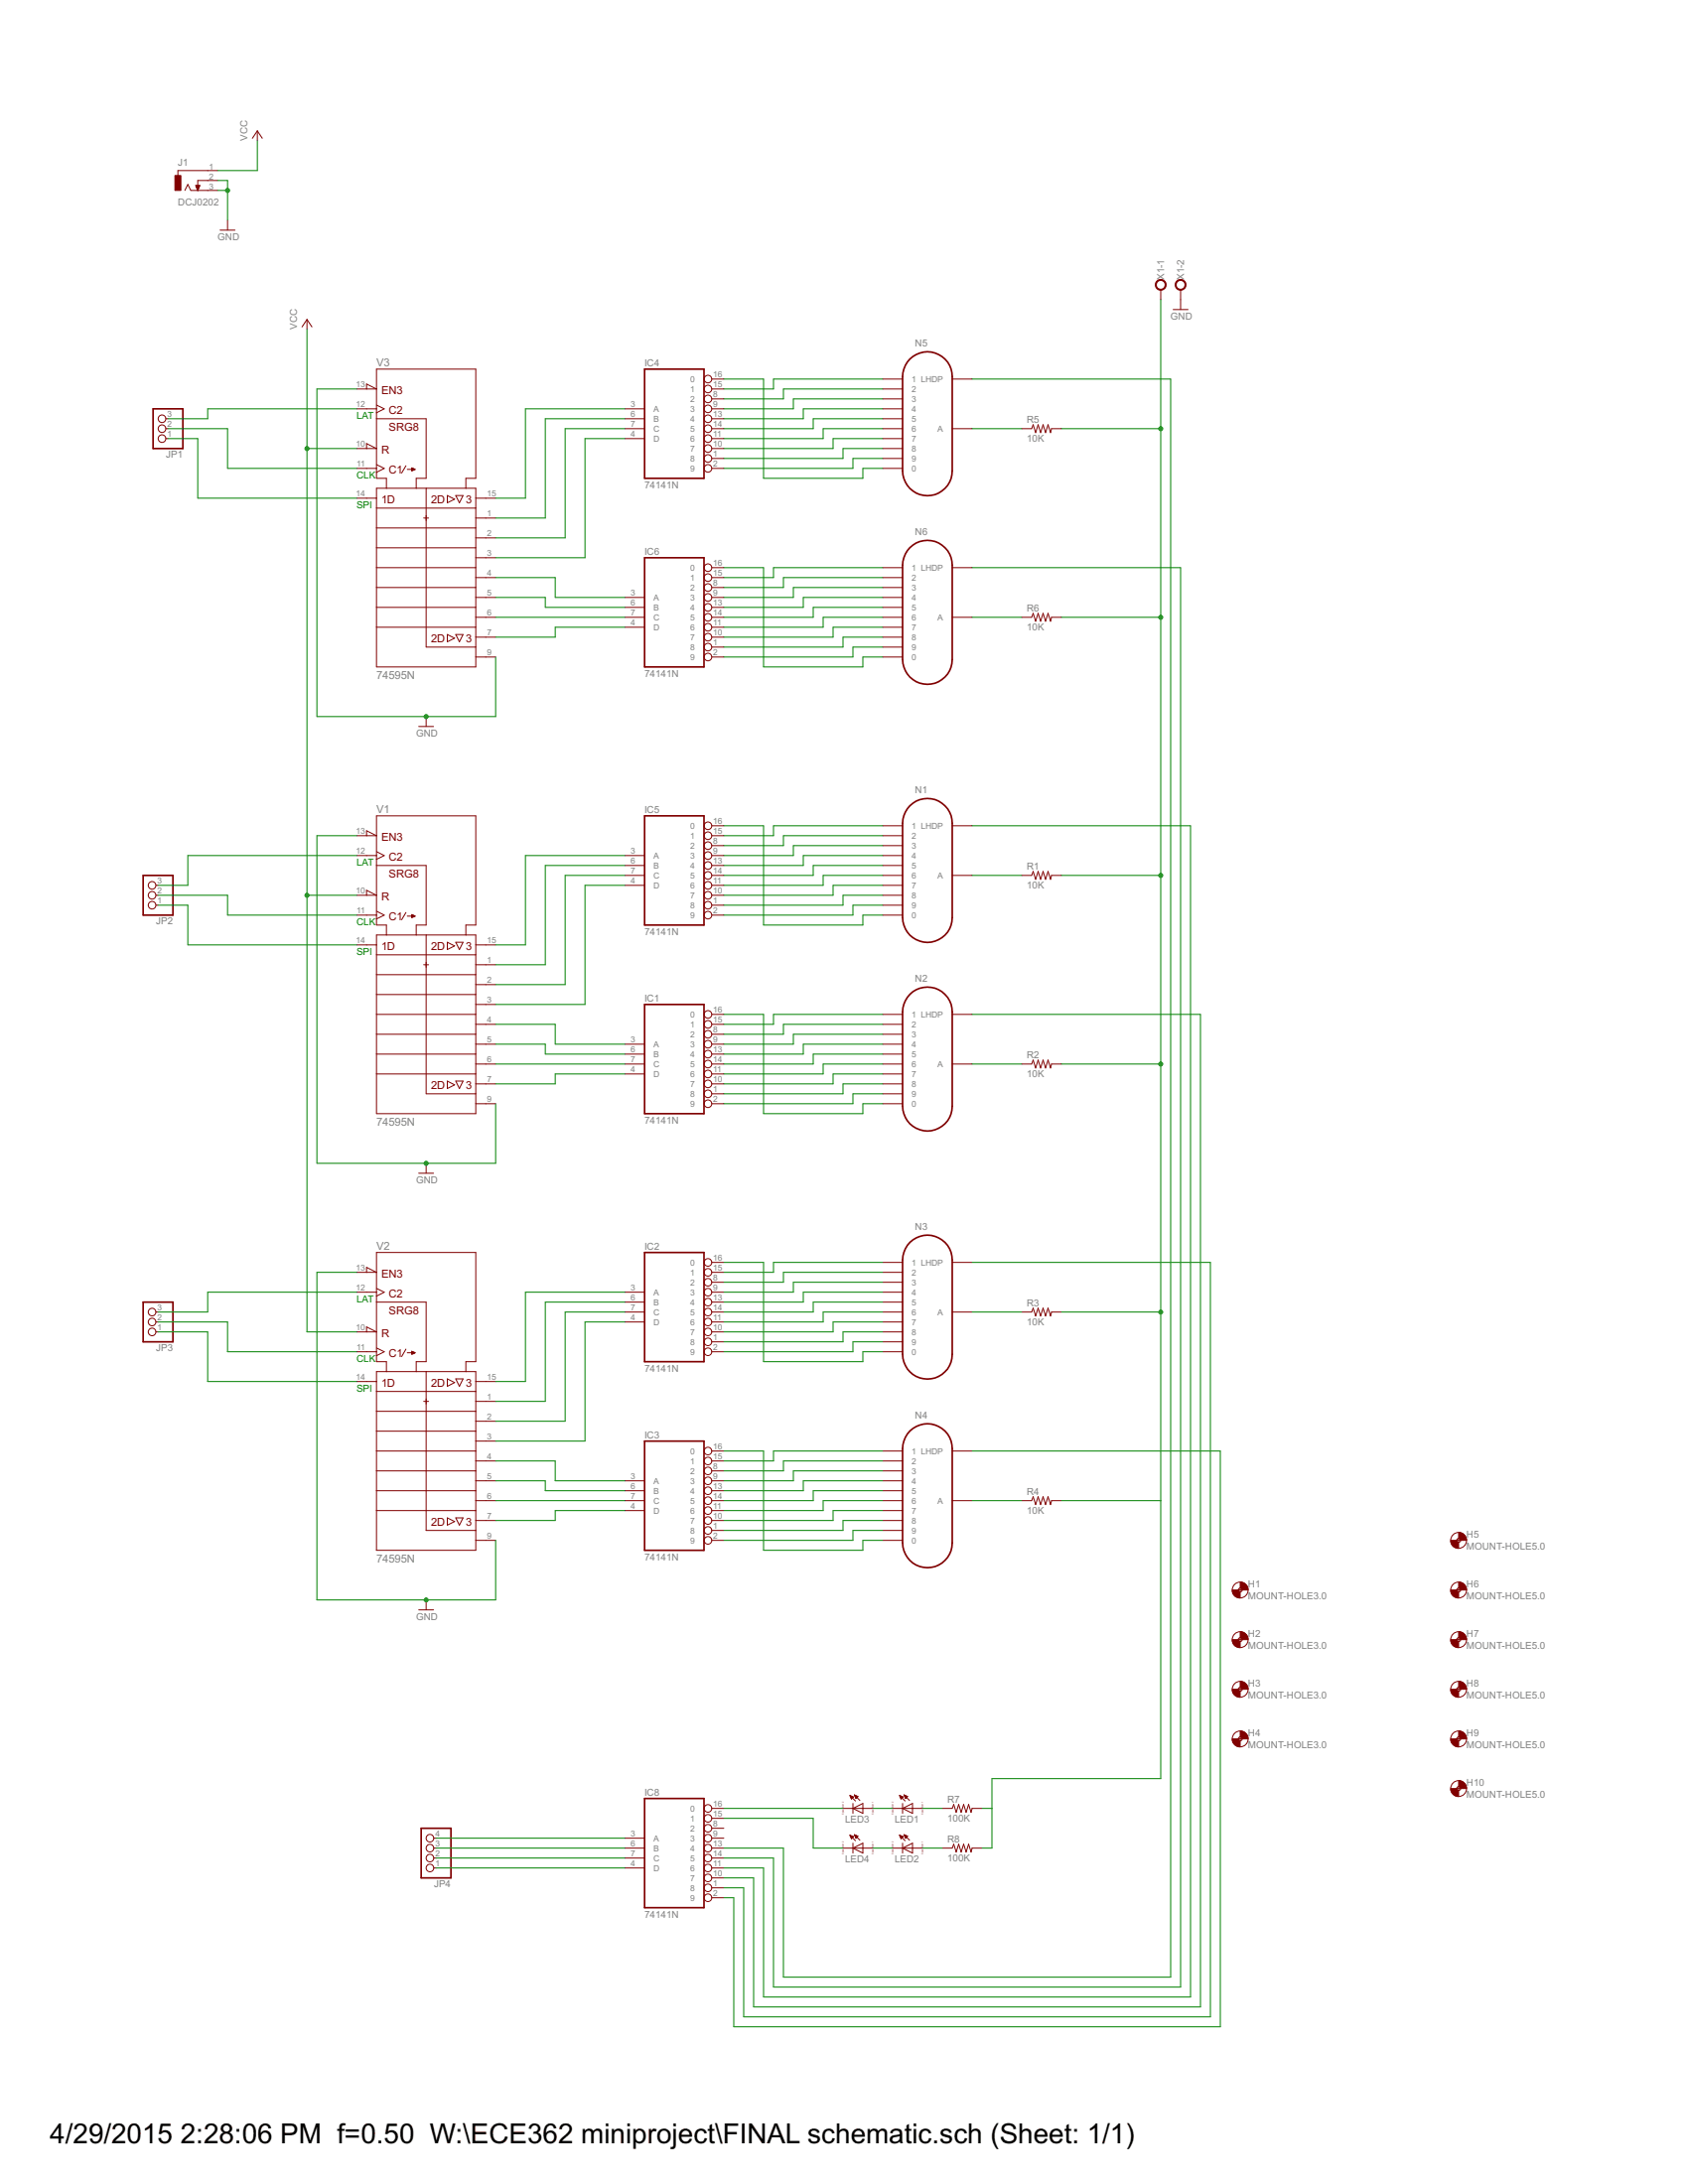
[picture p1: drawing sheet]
<svg xmlns="http://www.w3.org/2000/svg" width="216mm" height="279mm" viewBox="0 0 216 279" stroke-linecap="round" stroke-linejoin="round" font-family="sans-serif">
<g fill="none" stroke="#800000" stroke-width=".13">
<path d="M32.9 16.7l.6 1M32.9 16.7l-.6 1M32.9 16.7v1.3M23.6 24.4l.4-.8 .4 .8h3.4M25 23.7h.5l-.2 .7zM25 23.7h.5M25.1 23.8h.4M25.1 23.9h.4M25.1 24h.3M25.2 24.1h.2M25.2 24h.2M25.2 24.2h.2"/>
<path d="M25.3 24.3h.1M27.8 21.8h-5v.7M27.8 23.1h-2.5v1.3M28.2 29.4h1.9M29.1 28.2v1.2M148.5 37.1v1.2M150.1 39.6h1.9M151 37.1v2.5M21.2 53.6h.3M21.2 56.1h.3M21.2 54.8h.3M39.3 40.9l.6 .9"/>
<path d="M39.3 40.9l-.7 .9M39.3 40.9v1.2M45.6 49.8h2.6l-1.3-.7v.7M45.6 57.4h2.6l-1.3-.7v.7M45.6 52.3h2.6M45.6 59.9h2.6M48.2 53.6h6.3v7.6h-1.3v1.3M48.2 51.8l.9 .5-.9 .5M48.2 59.4l.9 .5-.9 .5M51.9 59.6l-.5 .9M52.7 59.9l.4 .1-.4 .2zM79.9 53.6h2.5"/>
<path d="M79.9 52.3h2.5M79.9 56.1h2.5M79.9 54.8h2.5M91 53.6h1.6M91 49.8h1.6M91 52.3h1.6M91 57.4h1.6M91 59.9h1.6M91 58.7h1.6M91 56.1h1.6M91 54.8h1.6M91 51h1.6"/>
<path d="M91 48.5h1.6M112.9 53.6h2.5M112.9 49.8h2.5M112.9 52.3h2.5M112.9 57.4h2.5M112.9 59.9h2.5M112.9 58.7h2.5M112.9 56.1h2.5M112.9 54.8h2.5M112.9 51h2.5M112.9 48.5h2.5M121.8 54.8h2.5"/>
<path d="M121.8 48.5h2.5M130.7 54.8h1.3l.1-.5 .4 1.1 .3-1.1 .3 1.1 .3-1.1 .3 1.1 .3-1.1 .4 1.1 .1-.6h1.3M45.6 63.7h2.6M48.2 62.5h12.7v22.8h-12.7zM48.2 70.1h12.7M48.2 65h12.7M48.2 67.5h12.7M48.2 72.6h12.7M48.2 75.2h12.7M48.2 77.7h12.7M49.4 62.5v-1.3h-1.2v-14h12.7v14h-1.3v1.3M52.1 60h.6"/>
<path d="M54.2 66.3h.6M54.5 62.5v20.3h6.4M57.2 63.4l.9 .5-.9 .4zM58.3 63.4h.9l-.4 .9zM60.9 66.3h2.5M60.9 63.7h2.5M60.9 68.8h2.5M60.9 71.4h2.5M60.9 73.9h2.5M60.9 76.4h2.5M60.9 79h2.5M79.9 77.7h2.5"/>
<path d="M79.9 76.4h2.5M79.9 79h2.5M91 72.6h1.6M91 75.2h1.6M91 77.7h1.6M91 73.9h1.6M91 76.4h1.6M91 79h1.6M112.9 72.6h2.5M112.9 75.2h2.5M112.9 77.7h2.5M112.9 73.9h2.5"/>
<path d="M112.9 76.4h2.5M112.9 79h2.5M121.8 72.6h2.5M121.8 79h2.5M130.7 79h1.3l.1-.5 .4 1 .3-1 .3 1 .3-1 .3 1 .3-1 .4 1 .1-.5h1.3M48.2 80.2h12.7M53.6 92.9h1.9M54.5 91.7v1.2M57.2 81.2l.9 .4-.9 .5zM58.3 81.2h.9l-.4 .9zM60.9 81.5h2.5M60.9 84.1h2.5"/>
<path d="M79.9 80.2h2.5M91 82.8h1.6M91 80.2h1.6M91 81.5h1.6M91 84.1h1.6M112.9 82.8h2.5M112.9 80.2h2.5M112.9 81.5h2.5M112.9 84.1h2.5M19.9 114.5h.3M19.9 115.8h.3M19.9 113.3h.3"/>
<path d="M45.6 106.9h2.6l-1.3-.6v.6M45.6 114.5h2.6l-1.3-.6v.6M45.6 109.5h2.6M45.6 117.1h2.6M48.2 110.7h6.3v7.6h-1.3v1.3M48.2 119.6h12.7v22.9h-12.7zM48.2 108.9l.9 .6-.9 .4M48.2 116.6l.9 .5-.9 .5M49.4 119.6v-1.3h-1.2v-13.9h12.7v13.9h-1.3v1.3M51.9 116.7l-.5 1M52.1 117.2h.6M52.7 117l.4 .2-.4 .2z"/>
<path d="M54.5 119.6v20.3h6.4M79.9 110.7h2.5M79.9 109.5h2.5M79.9 113.3h2.5M79.9 112h2.5M91 110.7h1.6M91 106.9h1.6M91 109.5h1.6M91 114.5h1.6M91 117.1h1.6M91 115.8h1.6M91 113.3h1.6"/>
<path d="M91 112h1.6M91 108.2h1.6M91 105.6h1.6M112.9 110.7h2.5M112.9 106.9h2.5M112.9 109.5h2.5M112.9 114.5h2.5M112.9 117.1h2.5M112.9 115.8h2.5M112.9 113.3h2.5M112.9 112h2.5M112.9 108.2h2.5"/>
<path d="M112.9 105.6h2.5M121.8 112h2.5M121.8 105.6h2.5M130.7 112h1.3l.1-.5 .4 1 .3-1 .3 1 .3-1 .3 1 .3-1 .4 1 .1-.5h1.3M45.6 120.9h2.6M48.2 127.2h12.7M48.2 122.2h12.7M48.2 124.7h12.7M48.2 129.8h12.7M48.2 132.3h12.7M48.2 134.9h12.7M48.2 137.4h12.7"/>
<path d="M54.2 123.4h.6M57.2 120.5l.9 .5-.9 .5zM57.2 138.3l.9 .5-.9 .5zM58.3 120.5h.9l-.4 1zM58.3 138.3h.9l-.4 1zM60.9 123.4h2.5M60.9 120.9h2.5M60.9 126h2.5M60.9 128.5h2.5M60.9 131h2.5M60.9 133.6h2.5M60.9 136.1h2.5"/>
<path d="M60.9 138.7h2.5M79.9 134.9h2.5M79.9 137.4h2.5M79.9 133.6h2.5M79.9 136.1h2.5M91 129.8h1.6M91 132.3h1.6M91 134.9h1.6M91 139.9h1.6M91 137.4h1.6M91 131h1.6M91 133.6h1.6"/>
<path d="M91 136.1h1.6M91 138.7h1.6M112.9 129.8h2.5M112.9 132.3h2.5M112.9 134.9h2.5M112.9 139.9h2.5M112.9 137.4h2.5M112.9 131h2.5M112.9 133.6h2.5M112.9 136.1h2.5M112.9 138.7h2.5M121.8 129.8h2.5"/>
<path d="M121.8 136.1h2.5M130.7 136.1h1.3l.1-.5 .4 1 .3-1 .3 1 .3-1 .3 1 .3-1 .4 1 .1-.5h1.3M53.6 150.1h1.9M54.5 148.8v1.3M60.9 141.2h2.5M91 141.2h1.6M112.9 141.2h2.5M19.9 170.4h.3M19.9 169.1h.3M19.9 167.9h.3M45.6 162.8h2.6l-1.3-.7v.7M45.6 170.4h2.6l-1.3-.6v.6"/>
<path d="M45.6 165.3h2.6M45.6 172.9h2.6M45.6 176.7h2.6M48.2 166.6h6.3v7.6h-1.3v1.3M48.2 175.5h12.7v22.8h-12.7zM48.2 178h12.7M48.2 164.8l.9 .5-.9 .5M48.2 172.4l.9 .5-.9 .5M49.4 175.5v-1.3h-1.2v-14h12.7v14h-1.3v1.3M51.9 172.6l-.5 .9M52.1 173.1h.6M52.7 172.9l.4 .2-.4 .1z"/>
<path d="M54.2 179.3h.6M54.5 175.5v20.3h6.4M57.2 176.4l.9 .5-.9 .5zM58.3 176.4h.9l-.4 1zM60.9 179.3h2.5M60.9 176.7h2.5M79.9 166.6h2.5M79.9 165.3h2.5M79.9 169.1h2.5M79.9 167.9h2.5M91 166.6h1.6M91 162.8h1.6"/>
<path d="M91 165.3h1.6M91 170.4h1.6M91 172.9h1.6M91 171.7h1.6M91 169.1h1.6M91 167.9h1.6M91 164h1.6M91 161.5h1.6M112.9 166.6h2.5M112.9 162.8h2.5M112.9 165.3h2.5M112.9 170.4h2.5"/>
<path d="M112.9 172.9h2.5M112.9 171.7h2.5M112.9 169.1h2.5M112.9 167.9h2.5M112.9 164h2.5M112.9 161.5h2.5M121.8 167.9h2.5M121.8 161.5h2.5M130.7 167.9h1.3l.1-.6 .4 1.1 .3-1.1 .3 1.1 .3-1.1 .3 1.1 .3-1.1 .4 1.1 .1-.5h1.3M48.2 183.1h12.7M48.2 180.6h12.7M48.2 185.6h12.7"/>
<path d="M48.2 188.2h12.7M48.2 190.7h12.7M48.2 193.3h12.7M57.2 194.2l.9 .4-.9 .5zM58.3 194.2h.9l-.4 .9zM60.9 181.8h2.5M60.9 184.4h2.5M60.9 186.9h2.5M60.9 189.4h2.5M60.9 192h2.5M60.9 194.5h2.5M60.9 197.1h2.5"/>
<path d="M79.9 190.7h2.5M79.9 193.3h2.5M79.9 189.4h2.5M79.9 192h2.5M91 185.6h1.6M91 188.2h1.6M91 190.7h1.6M91 195.8h1.6M91 193.3h1.6M91 186.9h1.6M91 189.4h1.6M91 192h1.6"/>
<path d="M91 194.5h1.6M91 197.1h1.6M112.9 185.6h2.5M112.9 188.2h2.5M112.9 190.7h2.5M112.9 195.8h2.5M112.9 193.3h2.5M112.9 186.9h2.5M112.9 189.4h2.5M112.9 192h2.5M112.9 194.5h2.5M112.9 197.1h2.5"/>
<path d="M121.8 185.6h2.5M121.8 192h2.5M130.7 192h1.3l.1-.5 .4 1 .3-1 .3 1 .3-1 .3 1 .3-1 .4 1 .1-.5h1.3M186.3 197.1h.5M186.6 196.8v.5M53.6 206h1.9M54.5 204.7v1.3M158.4 203.4h.5M158.4 209.8h.5M158.4 216.1h.5M158.6 203.2v.5M158.6 209.5v.5"/>
<path d="M158.6 215.9v.5M186.3 203.4h.5M186.3 209.8h.5M186.3 216.1h.5M186.6 203.2v.5M186.6 209.5v.5M186.6 215.9v.5M55.5 235.2h.3M55.5 239h.3M55.5 236.4h.3M55.5 237.7h.3M79.9 235.2h2.5"/>
<path d="M79.9 239h2.5M79.9 236.4h2.5M79.9 237.7h2.5M91 235.2h1.6M91 239h1.6M91 236.4h1.6M91 237.7h1.6M91 233.9h1.6M91 232.6h1.6M91 231.4h1.6M107.8 236.4h3.8M107.8 231.4h3.8"/>
<path d="M108.7 229.7l.7 .7M108.7 229.7l.5 .2-.3 .2zM108.7 234.8l.7 .7M108.7 234.8l.5 .2M108.7 234.8l.2 .4 .3-.2M108.7 229.7h.1M108.7 234.8h.1M108.8 229.8h.1M108.8 234.9h.2M108.8 234.8h.1M108.8 229.8h.2M108.8 234.9h.3"/>
<path d="M108.8 229.9h.3M108.8 235h.4M108.8 230h.3M108.8 235h.3M108.8 235.1h.3M108.9 230h.1M108.9 235.1h.1M108.9 235.2h.1M108.9 230.1h.1M109.1 231.4l1.3-.7v1.3zM109.1 230.7v1.3M109.1 235.8v1.3"/>
<path d="M109.1 236.4l1.3-.6v1.3zM109.3 229.6h.1M109.3 229.6l.7 .7M109.3 229.6l.4 .2M109.3 229.6l.2 .5 .2-.3M109.3 234.7l.7 .7M109.3 234.7l.4 .2-.2 .3M109.3 234.7l.2 .5M109.3 229.7h.1M109.3 234.8h.1M109.3 229.7h.2M109.3 234.8h.2"/>
<path d="M109.3 229.8h.3M109.3 234.8h.3M109.4 229.8h.3M109.4 234.9h.3M109.4 229.9h.3M109.4 229.9h.2M109.4 235h.2M109.4 235h.3M109.4 230h.2M109.4 235.1h.2M109.5 230h.1M109.5 235.1h.1"/>
<path d="M109.5 235.2h.1M114.2 236.4h3.8M114.2 231.4h3.8M115.1 229.7l.7 .7M115.1 229.7l.4 .2-.2 .2zM115.1 234.8l.7 .7M115.1 234.8l.4 .2M115.1 234.8l.2 .4 .2-.2M115.1 229.7h.1M115.1 234.8h.1M115.1 229.8h.2M115.1 234.9h.2"/>
<path d="M115.1 234.9h.3M115.1 229.9h.4M115.1 229.9h.3M115.1 235h.4M115.2 230h.2M115.2 235h.3M115.2 235.1h.2M115.2 235.2h.1M115.2 230.1h.1M115.3 230.1h.1M115.3 235.2h.1M115.4 231.4l1.3-.7v1.3z"/>
<path d="M115.4 230.7v1.3M115.4 235.8v1.3M115.4 236.4l1.3-.6v1.3zM115.6 229.6l.7 .7M115.6 229.6l.5 .2-.3 .3zM115.6 229.6h.1M115.6 234.7l.7 .7M115.6 234.7l.5 .2-.3 .3M115.6 234.7l.2 .5M115.7 229.7h.1M115.7 234.8h.1M115.7 229.7h.2"/>
<path d="M115.7 229.8h.3M115.7 234.8h.2M115.7 229.8h.4M115.7 234.9h.3M115.7 229.9h.3M115.7 235h.3M115.7 234.9h.4M115.8 229.9h.2M115.8 235h.2M115.8 230h.2M115.8 235.1h.1M115.8 230h.1"/>
<path d="M115.8 235.2h.1M120.5 236.4h1.3l.2-.5 .3 1 .3-1 .3 1 .4-1 .3 1 .3-1 .3 1 .1-.5h1.3M120.5 231.4h1.3l.2-.6 .3 1.1 .3-1.1 .3 1.1 .4-1.1 .3 1.1 .3-1.1 .3 1.1 .1-.5h1.3M158.4 222.5h.5M158.6 222.2v.5M186.3 222.5h.5M186.3 228.8h.5M186.6 222.2v.5M186.6 228.6v.5M91 241.5h1.6M91 242.8h1.6M91 240.2h1.6"/>
<circle cx="20.7" cy="56.1" r=".49"/>
<circle cx="20.7" cy="53.6" r=".49"/>
<circle cx="20.7" cy="54.8" r=".49"/>
<circle cx="90.6" cy="51" r=".49"/>
<circle cx="90.6" cy="58.7" r=".49"/>
<circle cx="90.6" cy="56.1" r=".49"/>
<circle cx="90.6" cy="54.8" r=".49"/>
<circle cx="90.6" cy="59.9" r=".49"/>
<circle cx="90.6" cy="52.3" r=".49"/>
<circle cx="90.6" cy="49.8" r=".49"/>
<circle cx="90.6" cy="57.4" r=".49"/>
<circle cx="90.6" cy="48.5" r=".49"/>
<circle cx="90.6" cy="53.6" r=".49"/>
<circle cx="90.6" cy="79" r=".49"/>
<circle cx="90.6" cy="75.2" r=".49"/>
<circle cx="90.6" cy="76.4" r=".49"/>
<circle cx="90.6" cy="73.9" r=".49"/>
<circle cx="90.6" cy="72.6" r=".49"/>
<circle cx="90.6" cy="77.7" r=".49"/>
<circle cx="90.6" cy="84.1" r=".49"/>
<circle cx="90.6" cy="81.5" r=".49"/>
<circle cx="90.6" cy="80.2" r=".49"/>
<circle cx="90.6" cy="82.8" r=".49"/>
<circle cx="19.5" cy="115.8" r=".49"/>
<circle cx="19.5" cy="114.5" r=".49"/>
<circle cx="19.5" cy="113.3" r=".49"/>
<circle cx="90.6" cy="110.7" r=".49"/>
<circle cx="90.6" cy="108.2" r=".49"/>
<circle cx="90.6" cy="105.6" r=".49"/>
<circle cx="90.6" cy="109.5" r=".49"/>
<circle cx="90.6" cy="115.8" r=".49"/>
<circle cx="90.6" cy="114.5" r=".49"/>
<circle cx="90.6" cy="106.9" r=".49"/>
<circle cx="90.6" cy="112" r=".49"/>
<circle cx="90.6" cy="113.3" r=".49"/>
<circle cx="90.6" cy="117.1" r=".49"/>
<circle cx="90.6" cy="139.9" r=".49"/>
<circle cx="90.6" cy="129.8" r=".49"/>
<circle cx="90.6" cy="138.7" r=".49"/>
<circle cx="90.6" cy="134.9" r=".49"/>
<circle cx="90.6" cy="131" r=".49"/>
<circle cx="90.6" cy="133.6" r=".49"/>
<circle cx="90.6" cy="137.4" r=".49"/>
<circle cx="90.6" cy="136.1" r=".49"/>
<circle cx="90.6" cy="132.3" r=".49"/>
<circle cx="90.6" cy="141.2" r=".49"/>
<circle cx="19.5" cy="170.4" r=".49"/>
<circle cx="19.5" cy="169.1" r=".49"/>
<circle cx="19.5" cy="167.9" r=".49"/>
<circle cx="90.6" cy="171.7" r=".49"/>
<circle cx="90.6" cy="166.6" r=".49"/>
<circle cx="90.6" cy="161.5" r=".49"/>
<circle cx="90.6" cy="165.3" r=".49"/>
<circle cx="90.6" cy="169.1" r=".49"/>
<circle cx="90.6" cy="167.9" r=".49"/>
<circle cx="90.6" cy="170.4" r=".49"/>
<circle cx="90.6" cy="172.9" r=".49"/>
<circle cx="90.6" cy="164" r=".49"/>
<circle cx="90.6" cy="162.8" r=".49"/>
<circle cx="90.6" cy="194.5" r=".49"/>
<circle cx="90.6" cy="193.3" r=".49"/>
<circle cx="90.6" cy="192" r=".49"/>
<circle cx="90.6" cy="185.6" r=".49"/>
<circle cx="90.6" cy="197.1" r=".49"/>
<circle cx="90.6" cy="189.4" r=".49"/>
<circle cx="90.6" cy="190.7" r=".49"/>
<circle cx="90.6" cy="195.8" r=".49"/>
<circle cx="90.6" cy="188.2" r=".49"/>
<circle cx="90.6" cy="186.9" r=".49"/>
<circle cx="186.6" cy="197.1" r="1.02"/>
<circle cx="186.6" cy="197.1" r=".25"/>
<circle cx="158.6" cy="203.4" r="1.02"/>
<circle cx="158.6" cy="209.8" r="1.02"/>
<circle cx="158.6" cy="216.1" r="1.02"/>
<circle cx="158.6" cy="216.1" r=".25"/>
<circle cx="158.6" cy="209.8" r=".25"/>
<circle cx="158.6" cy="203.4" r=".25"/>
<circle cx="186.6" cy="209.8" r="1.02"/>
<circle cx="186.6" cy="203.4" r="1.02"/>
<circle cx="186.6" cy="216.1" r="1.02"/>
<circle cx="186.6" cy="216.1" r=".25"/>
<circle cx="186.6" cy="209.8" r=".25"/>
<circle cx="186.6" cy="203.4" r=".25"/>
<circle cx="55" cy="239" r=".49"/>
<circle cx="55" cy="235.2" r=".49"/>
<circle cx="55" cy="237.7" r=".49"/>
<circle cx="55" cy="236.4" r=".49"/>
<circle cx="90.6" cy="237.7" r=".49"/>
<circle cx="90.6" cy="235.2" r=".49"/>
<circle cx="90.6" cy="239" r=".49"/>
<circle cx="90.6" cy="233.9" r=".49"/>
<circle cx="90.6" cy="236.4" r=".49"/>
<circle cx="90.6" cy="231.4" r=".49"/>
<circle cx="90.6" cy="232.6" r=".49"/>
<circle cx="158.6" cy="222.5" r="1.02"/>
<circle cx="158.6" cy="222.5" r=".25"/>
<circle cx="186.6" cy="222.5" r="1.02"/>
<circle cx="186.6" cy="228.8" r="1.02"/>
<circle cx="186.6" cy="222.5" r=".25"/>
<circle cx="186.6" cy="228.8" r=".25"/>
<circle cx="90.6" cy="240.2" r=".49"/>
<circle cx="90.6" cy="241.5" r=".49"/>
<circle cx="90.6" cy="242.8" r=".49"/>
</g>
<g fill="#800000" stroke="#800000" stroke-width=".13">
<path d="M52.7 117.1h.2v.2h-.2z"/>
<path d="M52.8 117.1h.2v.2h-.2z"/>
<path d="M52.7 173h.2v.2h-.2z"/>
<path d="M52.8 173h.2v.1h-.2z"/>
<path d="M52.7 59.9h.2v.3h-.2z"/>
<path d="M52.8 60h.2v.1h-.2z"/>
<path d="M22.4 22.5h.7v1.9h-.7z"/>
</g>
<g fill="none" stroke="#800000" stroke-width=".21">
<path d="M19.6 52.3h3.8v5.1h-3.8zM82.4 47.2h7.6v14h-7.6zM116.4 45.9a3.2 3.2 0 0 1 3.4-.6 3.2 3.2 0 0 1 2 2.9v12a3.2 3.2 0 0 1-3.2 3.2 3.2 3.2 0 0 1-3.2-3.2v-12a3.4 3.4 0 0 1 1-2.3zM82.4 71.4h7.6v13.9h-7.6zM116.4 70.1a3.2 3.2 0 0 1 3.4-.7 3.2 3.2 0 0 1 2 2.9v12.1a3.2 3.2 0 0 1-3.2 3.1 3.2 3.2 0 0 1-3.2-3.1v-12.1a3.4 3.4 0 0 1 1-2.2zM18.3 112h3.8v5.1h-3.8zM82.4 104.4h7.6v13.9h-7.6zM116.4 103.1a3.2 3.2 0 0 1 3.4-.7 3.2 3.2 0 0 1 2 2.9v12.1a3.2 3.2 0 0 1-3.2 3.2 3.2 3.2 0 0 1-3.2-3.2v-12.1a3.3 3.3 0 0 1 1-2.2zM82.4 128.5h7.6v14h-7.6zM116.4 127.2a3.2 3.2 0 0 1 3.4-.7 3.2 3.2 0 0 1 2 3v12a3.2 3.2 0 0 1-3.2 3.2 3.2 3.2 0 0 1-3.2-3.2v-12a3.3 3.3 0 0 1 1-2.3zM116.4 158.9a3.2 3.2 0 0 1 3.4-.6 3.2 3.2 0 0 1 2 2.9v12a3.2 3.2 0 0 1-3.2 3.2 3.2 3.2 0 0 1-3.2-3.2v-12a3.4 3.4 0 0 1 1-2.3zM18.3 166.6h3.8v5.1h-3.8z"/>
<path d="M82.4 160.2h7.6v14h-7.6zM82.4 184.4h7.6v13.9h-7.6zM116.4 183.1a3.2 3.2 0 0 1 3.4-.7 3.2 3.2 0 0 1 2 2.9v12.1a3.2 3.2 0 0 1-3.2 3.2 3.2 3.2 0 0 1-3.2-3.2v-12.1a3.4 3.4 0 0 1 1-2.2zM53.9 233.9h3.8v6.3h-3.8zM82.4 230.1h7.6v14h-7.6z"/>
</g>
<g fill="#800000" stroke="#800000" stroke-width=".13">
<path d="M147.9 36a.7 .7 0 0 1 1.2 .1 .7 .7 0 0 1-.4 1 .7 .7 0 0 1-.9-.7h.1a.57 .57 0 0 1 .8-.5 .57 .57 0 0 1 .2 .9 .57 .57 0 0 1-1-.2v-.2h-.1z" fill-rule="evenodd"/>
<path d="M150.5 36a.7 .7 0 0 1 1.1 .1 .7 .7 0 0 1-.4 1 .7 .7 0 0 1-.9-.7h.1a.57 .57 0 0 1 .8-.5 .57 .57 0 0 1 .2 .9 .57 .57 0 0 1-.9-.2l-.1-.2h-.1z" fill-rule="evenodd"/>
<path d="M158.6 202.4a1.03 1.03 0 0 1 1 1h-.7l-.3-.2z" fill-rule="evenodd"/>
<path d="M157.6 203.4h.8v.2l.2 .1v.7a.96 .96 0 0 1-1-1z" fill-rule="evenodd"/>
<path d="M158.6 208.7a1.03 1.03 0 0 1 1 1.1h-.7l-.3-.3z" fill-rule="evenodd"/>
<path d="M157.6 209.8h.8v.2h.2v.8a.96 .96 0 0 1-1-1z" fill-rule="evenodd"/>
<path d="M158.6 215.1a1.03 1.03 0 0 1 1 1h-.7l-.3-.2z" fill-rule="evenodd"/>
<path d="M157.6 216.1h.8v.2l.2 .1v.7a1 1 0 0 1-1-1z" fill-rule="evenodd"/>
<path d="M158.6 221.4a1.03 1.03 0 0 1 1 1.1h-.7l-.3-.3z" fill-rule="evenodd"/>
<path d="M157.6 222.5h.8v.1l.2 .1v.8a1 1 0 0 1-1-1z" fill-rule="evenodd"/>
<path d="M186.6 196a1.03 1.03 0 0 1 1 1.1h-.8l-.2-.3z" fill-rule="evenodd"/>
<path d="M185.5 197.1h.8l.1 .2h.2v.8a.96 .96 0 0 1-1.1-1z" fill-rule="evenodd"/>
<path d="M186.6 202.4a1.03 1.03 0 0 1 1 1h-.8l-.2-.2z" fill-rule="evenodd"/>
<path d="M185.5 203.4h.8l.1 .2 .2 .1v.7a.96 .96 0 0 1-1.1-1z" fill-rule="evenodd"/>
<path d="M186.6 208.7a1.03 1.03 0 0 1 1 1.1h-.8l-.2-.3z" fill-rule="evenodd"/>
<path d="M185.5 209.8h.8l.1 .2h.2v.8a.96 .96 0 0 1-1.1-1z" fill-rule="evenodd"/>
<path d="M186.6 215.1a1.03 1.03 0 0 1 1 1h-.8l-.2-.2z" fill-rule="evenodd"/>
<path d="M185.5 216.1h.8l.1 .2 .2 .1v.7a1 1 0 0 1-1.1-1z" fill-rule="evenodd"/>
<path d="M186.6 221.4a1.03 1.03 0 0 1 1 1.1h-.8l-.2-.3z" fill-rule="evenodd"/>
<path d="M185.5 222.5h.8v.1l.3 .1v.8a1 1 0 0 1-1.1-1z" fill-rule="evenodd"/>
<path d="M186.6 227.8a1.03 1.03 0 0 1 1 1h-.8l-.1-.2h-.1z" fill-rule="evenodd"/>
<path d="M185.5 228.8h.8v.1l.3 .2v.7a1 1 0 0 1-1.1-1z" fill-rule="evenodd"/>
</g>
<g fill="none" stroke="#008000" stroke-width=".13">
<path d="M32.9 18v3.8h-5.1M27.8 23.1h1.3v5.1M27.8 24.4h1.3M148.5 38.3v189.2h-21.6v8.9h-1.3M21.5 54.8h7.6v5.1h16.5M21.5 56.1h3.8v7.6h20.3M39.3 42.1v128.3h6.3M39.3 57.4h6.3M45.6 49.8h-5.1v41.9h22.9v-7.6M45.6 52.3h-19v1.3h-5.1M79.9 52.3h-12.7v11.4h-3.8M79.9 53.6h-10.2v12.7h-6.3"/>
<path d="M79.9 54.8h-7.6v14h-8.9M79.9 56.1h-5.1v15.3h-11.4M92.6 48.5h5.1v12.7h12.7v-1.3h2.5M112.9 48.5h-14v1.3h-6.3M112.9 49.8h-12.7v1.2h-7.6M112.9 51h-11.4v1.3h-8.9M112.9 52.3h-10.2v1.3h-10.1M112.9 53.6h-8.9v1.2h-11.4M112.9 54.8h-7.6v1.3h-12.7M112.9 56.1h-6.3v1.3h-14M112.9 57.4h-5.1v1.3h-15.2M112.9 58.7h-3.8v1.2h-16.5"/>
<path d="M124.3 48.5h25.4v204.4h-49.5v-16.5h-7.6M124.3 54.8h6.4M135.8 54.8h12.7M63.4 76.4h6.3v1.3h10.2M63.4 73.9h7.6v2.5h8.9M63.4 79h16.5M92.6 72.6h5.1v12.7h12.7v-1.2h2.5M112.9 72.6h-14v1.3h-6.3M112.9 73.9h-12.7v1.3h-7.6M112.9 75.2h-11.4v1.2h-8.9M112.9 76.4h-10.2v1.3h-10.1M112.9 77.7h-8.9v1.3h-11.4"/>
<path d="M112.9 79h-7.6v1.2h-12.7M124.3 72.6h26.7v181.6h-52.1v-16.5h-6.3M124.3 79h6.4M135.8 79h12.7M79.9 80.2h-8.9v1.3h-7.6M112.9 80.2h-6.3v1.3h-14M112.9 81.5h-5.1v1.3h-15.2M112.9 82.8h-3.8v1.3h-16.5M20.2 114.5h8.9v2.6h16.5M20.2 115.8h3.8v5.1h21.6M39.3 114.5h6.3M45.6 106.9h-5.1v41.9h22.9v-7.6"/>
<path d="M45.6 109.5h-21.6v3.8h-3.8M79.9 109.5h-12.7v11.4h-3.8M79.9 110.7h-10.2v12.7h-6.3M79.9 112h-7.6v14h-8.9M79.9 113.3h-5.1v15.2h-11.4M92.6 105.6h5.1v12.7h12.7v-1.2h2.5M112.9 105.6h-14v1.3h-6.3M112.9 115.8h-3.8v1.3h-16.5M112.9 106.9h-12.7v1.3h-7.6M112.9 108.2h-11.4v1.3h-8.9M112.9 109.5h-10.2v1.2h-10.1M112.9 110.7h-8.9v1.3h-11.4"/>
<path d="M112.9 112h-7.6v1.3h-12.7M112.9 113.3h-6.3v1.2h-14M112.9 114.5h-5.1v1.3h-15.2M124.3 105.6h28v149.9h-54.6v-16.5h-5.1M124.3 112h6.4M135.8 112h12.7M63.4 131h7.6v2.6h8.9M63.4 133.6h6.3v1.3h10.2M63.4 136.1h16.5M79.9 137.4h-8.9v1.3h-7.6M92.6 129.8h5.1v12.7h12.7v-1.3h2.5M112.9 129.8h-14v1.2h-6.3"/>
<path d="M112.9 131h-12.7v1.3h-7.6M112.9 132.3h-11.4v1.3h-8.9M112.9 133.6h-10.2v1.3h-10.1M112.9 134.9h-8.9v1.2h-11.4M112.9 136.1h-7.6v1.3h-12.7M112.9 137.4h-6.3v1.3h-14M112.9 138.7h-5.1v1.2h-15.2M112.9 139.9h-3.8v1.3h-16.5M124.3 129.8h29.2v127h-57.1v-16.6h-3.8M124.3 136.1h6.4M135.8 136.1h12.7M20.2 169.1h8.9v3.8h16.5"/>
<path d="M20.2 170.4h6.4v6.3h19M45.6 162.8h-5.1v41.9h22.9v-7.6M45.6 165.3h-19v2.6h-6.4M79.9 165.3h-12.7v11.4h-3.8M79.9 166.6h-10.2v12.7h-6.3M79.9 167.9h-7.6v13.9h-8.9M79.9 169.1h-5.1v15.3h-11.4M92.6 161.5h5.1v12.7h12.7v-1.3h2.5M112.9 161.5h-14v1.3h-6.3M112.9 162.8h-12.7v1.2h-7.6M112.9 164h-11.4v1.3h-8.9M112.9 165.3h-10.2v1.3h-10.1"/>
<path d="M112.9 166.6h-8.9v1.3h-11.4M112.9 167.9h-7.6v1.2h-12.7M112.9 169.1h-6.3v1.3h-14M112.9 170.4h-5.1v1.3h-15.2M112.9 171.7h-3.8v1.2h-16.5M124.3 161.5h30.5v96.5h-59.7v-16.5h-2.5M124.3 167.9h6.4M135.8 167.9h12.7M63.4 189.4h6.3v1.3h10.2M63.4 186.9h7.6v2.5h8.9M63.4 192h16.5M79.9 193.3h-8.9v1.2h-7.6"/>
<path d="M92.6 185.6h5.1v12.7h12.7v-1.2h2.5M112.9 185.6h-14v1.3h-6.3M112.9 186.9h-12.7v1.3h-7.6M112.9 188.2h-11.4v1.2h-8.9M112.9 189.4h-10.2v1.3h-10.1M112.9 190.7h-8.9v1.3h-11.4M112.9 192h-7.6v1.3h-12.7M112.9 193.3h-6.3v1.2h-14M112.9 194.5h-5.1v1.3h-15.2M112.9 195.8h-3.8v1.3h-16.5M124.3 185.6h31.8v73.7h-62.2v-16.5h-1.3M124.3 192h6.4"/>
<path d="M135.8 192h12.7M55.8 236.4h24.1M55.8 235.2h24.1M55.8 237.7h24.1M55.8 239h24.1M92.6 232.6h11.4v3.8h3.8M92.6 231.4h15.2M111.6 231.4h2.6M111.6 236.4h2.6M118 231.4h2.5M118 236.4h2.5M125.6 231.4h1.3"/>
</g>
<g fill="#008000" stroke="#008000" stroke-width=".13">
<circle cx="54.5" cy="148.8" r=".25"/>
<circle cx="54.5" cy="204.7" r=".25"/>
<circle cx="54.5" cy="91.7" r=".25"/>
<circle cx="29.1" cy="24.4" r=".25"/>
<circle cx="39.3" cy="57.4" r=".25"/>
<circle cx="39.3" cy="114.5" r=".25"/>
<circle cx="148.5" cy="112" r=".25"/>
<circle cx="148.5" cy="136.1" r=".25"/>
<circle cx="148.5" cy="167.9" r=".25"/>
<circle cx="148.5" cy="54.8" r=".25"/>
<circle cx="148.5" cy="79" r=".25"/>
</g>
<g font-size="4">
<text x="6.4" y="274.2">4/29/2015</text>
<text x="23.1" y="274.2">2:28:06 PM f=0.50 W:\ECE362 miniproject\FINAL schematic.sch (Sheet: 1/1)</text>
</g>
<g font-size="1.6" fill="#808080">
<text x="48.2" y="46.9">V3</text>
<text x="48.2" y="86.9">74595N</text>
<text x="48.2" y="104.1">V1</text>
<text x="48.2" y="144.1">74595N</text>
<text x="48.2" y="159.9">V2</text>
<text x="48.2" y="199.9">74595N</text>
</g>
<g font-size="1.6" fill="#800000">
<text x="48.8" y="50.4">EN3</text>
<text x="49.7" y="52.9">C2</text>
<text x="48.8" y="58">R</text>
<text x="49.7" y="55.2">SRG8</text>
<text x="48.8" y="64.4">1D</text>
<text x="49.7" y="60.6">C1</text>
<text x="55.1" y="64.4">2D</text>
<text x="59.6" y="64.4">3</text>
<text x="55.1" y="82.1">2D</text>
<text x="59.6" y="82.1">3</text>
<text x="48.8" y="107.5">EN3</text>
<text x="49.7" y="112.3">SRG8</text>
<text x="49.7" y="110.1">C2</text>
<text x="48.8" y="115.2">R</text>
<text x="49.7" y="117.7">C1</text>
<text x="48.8" y="121.5">1D</text>
<text x="55.1" y="121.5">2D</text>
<text x="59.6" y="121.5">3</text>
<text x="55.1" y="139.3">2D</text>
<text x="59.6" y="139.3">3</text>
<text x="48.8" y="163.4">EN3</text>
<text x="49.7" y="166">C2</text>
<text x="48.8" y="171">R</text>
<text x="49.7" y="173.6">C1</text>
<text x="49.7" y="168.2">SRG8</text>
<text x="48.8" y="177.4">1D</text>
<text x="55.1" y="177.4">2D</text>
<text x="59.6" y="177.4">3</text>
<text x="55.1" y="195.2">2D</text>
<text x="59.6" y="195.2">3</text>
</g>
<g font-size="1.4" fill="#808080">
<text x="22.8" y="21.2">J1</text>
<text x="31.6" y="18" transform="rotate(-90 31.6 18)">VCC</text>
<text x="22.8" y="26.3">DCJ0202</text>
<text x="27.8" y="30.7">GND</text>
<text x="148.9" y="35.8" transform="rotate(-90 148.9 35.8)">X1-1</text>
<text x="151.4" y="35.8" transform="rotate(-90 151.4 35.8)">X1-2</text>
<text x="149.7" y="40.9">GND</text>
<text x="38" y="42.1" transform="rotate(-90 38 42.1)">VCC</text>
<text x="82.4" y="46.9">IC4</text>
<text x="117" y="44.4">N5</text>
<text x="21.2" y="58.6">JP1</text>
<text x="131.3" y="56.5">10K</text>
<text x="131.3" y="54.1">R5</text>
<text x="82.4" y="62.5">74141N</text>
<text x="82.4" y="71">IC6</text>
<text x="117" y="68.5">N6</text>
<text x="131.3" y="80.6">10K</text>
<text x="131.3" y="78.2">R6</text>
<text x="82.4" y="86.6">74141N</text>
<text x="53.2" y="94.2">GND</text>
<text x="117" y="101.5">N1</text>
<text x="82.4" y="104.1">IC5</text>
<text x="131.3" y="113.6">10K</text>
<text x="131.3" y="111.2">R1</text>
<text x="20" y="118.3">JP2</text>
<text x="82.4" y="119.6">74141N</text>
<text x="117" y="125.6">N2</text>
<text x="82.4" y="128.2">IC1</text>
<text x="131.3" y="137.8">10K</text>
<text x="131.3" y="135.4">R2</text>
<text x="82.4" y="143.7">74141N</text>
<text x="53.2" y="151.4">GND</text>
<text x="82.4" y="159.9">IC2</text>
<text x="117" y="157.4">N3</text>
<text x="131.3" y="167.1">R3</text>
<text x="20" y="172.9">JP3</text>
<text x="131.3" y="169.5">10K</text>
<text x="82.4" y="175.5">74141N</text>
<text x="82.4" y="184.1">IC3</text>
<text x="117" y="181.5">N4</text>
<text x="131.3" y="191.2">R4</text>
<text x="131.3" y="193.6">10K</text>
<text x="187.6" y="196.8">H5</text>
<text x="82.4" y="199.6">74141N</text>
<text x="159.6" y="203.1">H1</text>
<text x="187.6" y="198.3">MOUNT-HOLE5.0</text>
<text x="187.6" y="203.1">H6</text>
<text x="53.2" y="207.2">GND</text>
<text x="159.6" y="204.6">MOUNT-HOLE3.0</text>
<text x="159.6" y="209.5">H2</text>
<text x="187.6" y="204.6">MOUNT-HOLE5.0</text>
<text x="187.6" y="209.5">H7</text>
<text x="159.6" y="211">MOUNT-HOLE3.0</text>
<text x="159.6" y="215.8">H3</text>
<text x="187.6" y="211">MOUNT-HOLE5.0</text>
<text x="187.6" y="215.8">H8</text>
<text x="159.6" y="217.3">MOUNT-HOLE3.0</text>
<text x="187.6" y="217.3">MOUNT-HOLE5.0</text>
<text x="159.6" y="223.7">MOUNT-HOLE3.0</text>
<text x="159.6" y="222.2">H4</text>
<text x="187.6" y="223.7">MOUNT-HOLE5.0</text>
<text x="187.6" y="222.2">H9</text>
<text x="82.4" y="229.8">IC8</text>
<text x="108.1" y="233.1">LED3</text>
<text x="114.4" y="233.1">LED1</text>
<text x="121.2" y="233">100K</text>
<text x="121.2" y="230.6">R7</text>
<text x="187.6" y="230">MOUNT-HOLE5.0</text>
<text x="187.6" y="228.5">H10</text>
<text x="108.1" y="238.2">LED4</text>
<text x="114.4" y="238.2">LED2</text>
<text x="121.2" y="238.1">100K</text>
<text x="121.2" y="235.7">R8</text>
<text x="55.5" y="241.4">JP4</text>
<text x="82.4" y="245.3">74141N</text>
</g>
<g font-size="1.4" fill="#008000">
<text x="45.6" y="53.6">LAT</text>
<text x="45.6" y="61.2">CLK</text>
<text x="45.6" y="65">SPI</text>
<text x="45.6" y="110.7">LAT</text>
<text x="45.6" y="118.3">CLK</text>
<text x="45.6" y="122.1">SPI</text>
<text x="45.6" y="166.6">LAT</text>
<text x="45.6" y="174.2">CLK</text>
<text x="45.6" y="178">SPI</text>
</g>
<g font-size="1.2" fill="#808080">
<text x="26.7" y="21.7">1</text>
<text x="26.7" y="22.9">2</text>
<text x="26.7" y="24.2">3</text>
<text x="21.4" y="53.4">3</text>
<text x="45.5" y="52.1">12</text>
<text x="45.5" y="49.6">13</text>
<text x="80.7" y="52.1">3</text>
<text x="80.7" y="53.4">6</text>
<text x="83.6" y="52.7">A</text>
<text x="83.6" y="54">B</text>
<text x="88.3" y="51.4">2</text>
<text x="88.3" y="52.7">3</text>
<text x="88.3" y="54">4</text>
<text x="88.3" y="50.1">1</text>
<text x="88.3" y="48.9">0</text>
<text x="91.2" y="50.9">8</text>
<text x="91.2" y="52.1">9</text>
<text x="91.2" y="53.4">13</text>
<text x="91.2" y="49.6">15</text>
<text x="91.2" y="48.3">16</text>
<text x="116.6" y="48.9">1 LHDP</text>
<text x="116.6" y="50.1">2</text>
<text x="116.6" y="51.4">3</text>
<text x="116.6" y="52.7">4</text>
<text x="116.6" y="54">5</text>
<text x="21.4" y="55.9">1</text>
<text x="21.4" y="54.7">2</text>
<text x="45.5" y="57.2">10</text>
<text x="45.6" y="59.7">11</text>
<text x="80.7" y="55.9">4</text>
<text x="80.7" y="54.7">7</text>
<text x="83.6" y="56.5">D</text>
<text x="83.6" y="55.2">C</text>
<text x="88.3" y="59">8</text>
<text x="88.3" y="57.8">7</text>
<text x="88.3" y="56.5">6</text>
<text x="88.3" y="55.2">5</text>
<text x="91.2" y="58.5">1</text>
<text x="91.2" y="59.7">2</text>
<text x="91.2" y="57.2">10</text>
<text x="91.2" y="55.9">11</text>
<text x="91.2" y="54.7">14</text>
<text x="116.6" y="55.2">6</text>
<text x="116.6" y="56.5">7</text>
<text x="116.6" y="57.8">8</text>
<text x="116.6" y="59">9</text>
<text x="119.9" y="55.2">A</text>
<text x="45.5" y="63.6">14</text>
<text x="62.3" y="63.6">15</text>
<text x="88.3" y="60.3">9</text>
<text x="116.6" y="60.3">0</text>
<text x="62.3" y="66.1">1</text>
<text x="62.3" y="68.6">2</text>
<text x="62.3" y="71.2">3</text>
<text x="62.3" y="73.7">4</text>
<text x="62.3" y="76.3">5</text>
<text x="80.7" y="76.3">3</text>
<text x="80.7" y="77.5">6</text>
<text x="83.6" y="76.8">A</text>
<text x="88.3" y="75.5">2</text>
<text x="88.3" y="76.8">3</text>
<text x="88.3" y="74.3">1</text>
<text x="88.3" y="73">0</text>
<text x="91.2" y="75">8</text>
<text x="91.2" y="76.3">9</text>
<text x="91.2" y="77.5">13</text>
<text x="91.2" y="73.7">15</text>
<text x="91.2" y="72.4">16</text>
<text x="116.6" y="73">1 LHDP</text>
<text x="116.6" y="74.3">2</text>
<text x="116.6" y="75.5">3</text>
<text x="116.6" y="76.8">4</text>
<text x="62.3" y="78.8">6</text>
<text x="62.3" y="81.3">7</text>
<text x="62.3" y="83.9">9</text>
<text x="80.7" y="80.1">4</text>
<text x="80.7" y="78.8">7</text>
<text x="83.6" y="80.6">D</text>
<text x="83.6" y="78.1">B</text>
<text x="83.6" y="79.4">C</text>
<text x="88.3" y="83.2">8</text>
<text x="88.3" y="81.9">7</text>
<text x="88.3" y="80.6">6</text>
<text x="88.3" y="78.1">4</text>
<text x="88.3" y="79.4">5</text>
<text x="91.2" y="82.6">1</text>
<text x="91.2" y="83.9">2</text>
<text x="91.2" y="81.3">10</text>
<text x="91.2" y="80.1">11</text>
<text x="91.2" y="78.8">14</text>
<text x="116.6" y="78.1">5</text>
<text x="116.6" y="79.4">6</text>
<text x="116.6" y="80.6">7</text>
<text x="116.6" y="81.9">8</text>
<text x="116.6" y="83.2">9</text>
<text x="119.9" y="79.4">A</text>
<text x="88.3" y="84.4">9</text>
<text x="116.6" y="84.4">0</text>
<text x="45.5" y="106.7">13</text>
<text x="88.3" y="107.3">1</text>
<text x="88.3" y="106">0</text>
<text x="91.2" y="106.7">15</text>
<text x="91.2" y="105.5">16</text>
<text x="116.6" y="106">1 LHDP</text>
<text x="116.6" y="107.3">2</text>
<text x="20.1" y="113.1">3</text>
<text x="45.5" y="109.3">12</text>
<text x="80.7" y="109.3">3</text>
<text x="80.7" y="113.1">4</text>
<text x="80.7" y="110.5">6</text>
<text x="80.7" y="111.8">7</text>
<text x="83.6" y="109.8">A</text>
<text x="83.6" y="113.6">D</text>
<text x="83.6" y="111.1">B</text>
<text x="83.6" y="112.4">C</text>
<text x="88.3" y="108.6">2</text>
<text x="88.3" y="109.8">3</text>
<text x="88.3" y="113.6">6</text>
<text x="88.3" y="111.1">4</text>
<text x="88.3" y="112.4">5</text>
<text x="91.2" y="108">8</text>
<text x="91.2" y="109.3">9</text>
<text x="91.2" y="113.1">11</text>
<text x="91.2" y="110.5">13</text>
<text x="91.2" y="111.8">14</text>
<text x="116.6" y="108.6">3</text>
<text x="116.6" y="109.8">4</text>
<text x="116.6" y="111.1">5</text>
<text x="116.6" y="112.4">6</text>
<text x="116.6" y="113.6">7</text>
<text x="119.9" y="112.4">A</text>
<text x="20.1" y="115.6">1</text>
<text x="20.1" y="114.4">2</text>
<text x="45.5" y="114.4">10</text>
<text x="45.6" y="116.9">11</text>
<text x="88.3" y="116.2">8</text>
<text x="88.3" y="117.4">9</text>
<text x="88.3" y="114.9">7</text>
<text x="91.2" y="115.6">1</text>
<text x="91.2" y="116.9">2</text>
<text x="91.2" y="114.4">10</text>
<text x="116.6" y="114.9">8</text>
<text x="116.6" y="116.2">9</text>
<text x="116.6" y="117.4">0</text>
<text x="45.5" y="120.7">14</text>
<text x="62.3" y="120.7">15</text>
<text x="62.3" y="123.2">1</text>
<text x="62.3" y="125.8">2</text>
<text x="62.3" y="128.3">3</text>
<text x="62.3" y="130.9">4</text>
<text x="88.3" y="131.4">1</text>
<text x="88.3" y="130.1">0</text>
<text x="91.2" y="130.9">15</text>
<text x="91.2" y="129.6">16</text>
<text x="116.6" y="130.1">1 LHDP</text>
<text x="116.6" y="131.4">2</text>
<text x="62.3" y="133.4">5</text>
<text x="62.3" y="135.9">6</text>
<text x="80.7" y="133.4">3</text>
<text x="80.7" y="137.2">4</text>
<text x="80.7" y="134.7">6</text>
<text x="80.7" y="135.9">7</text>
<text x="83.6" y="134">A</text>
<text x="83.6" y="137.8">D</text>
<text x="83.6" y="135.2">B</text>
<text x="83.6" y="136.5">C</text>
<text x="88.3" y="132.7">2</text>
<text x="88.3" y="134">3</text>
<text x="88.3" y="137.8">6</text>
<text x="88.3" y="135.2">4</text>
<text x="88.3" y="136.5">5</text>
<text x="91.2" y="132.1">8</text>
<text x="91.2" y="133.4">9</text>
<text x="91.2" y="137.2">11</text>
<text x="91.2" y="134.7">13</text>
<text x="91.2" y="135.9">14</text>
<text x="116.6" y="132.7">3</text>
<text x="116.6" y="134">4</text>
<text x="116.6" y="135.2">5</text>
<text x="116.6" y="136.5">6</text>
<text x="116.6" y="137.8">7</text>
<text x="119.9" y="136.5">A</text>
<text x="62.3" y="138.5">7</text>
<text x="62.3" y="141">9</text>
<text x="88.3" y="140.3">8</text>
<text x="88.3" y="141.6">9</text>
<text x="88.3" y="139">7</text>
<text x="91.2" y="139.7">1</text>
<text x="91.2" y="141">2</text>
<text x="91.2" y="138.5">10</text>
<text x="116.6" y="139">8</text>
<text x="116.6" y="140.3">9</text>
<text x="116.6" y="141.6">0</text>
<text x="88.3" y="161.9">0</text>
<text x="91.2" y="161.3">16</text>
<text x="116.6" y="161.9">1 LHDP</text>
<text x="20.1" y="167.7">3</text>
<text x="45.5" y="165.1">12</text>
<text x="45.5" y="162.6">13</text>
<text x="80.7" y="165.1">3</text>
<text x="80.7" y="166.4">6</text>
<text x="80.7" y="167.7">7</text>
<text x="83.6" y="165.7">A</text>
<text x="83.6" y="167">B</text>
<text x="88.3" y="164.4">2</text>
<text x="88.3" y="165.7">3</text>
<text x="88.3" y="167">4</text>
<text x="88.3" y="163.2">1</text>
<text x="91.2" y="163.9">8</text>
<text x="91.2" y="165.1">9</text>
<text x="91.2" y="166.4">13</text>
<text x="91.2" y="167.7">14</text>
<text x="91.2" y="162.6">15</text>
<text x="116.6" y="163.2">2</text>
<text x="116.6" y="164.4">3</text>
<text x="116.6" y="165.7">4</text>
<text x="116.6" y="167">5</text>
<text x="20.1" y="170.2">1</text>
<text x="20.1" y="169">2</text>
<text x="45.5" y="170.2">10</text>
<text x="45.6" y="172.8">11</text>
<text x="80.7" y="169">4</text>
<text x="83.6" y="169.5">D</text>
<text x="83.6" y="168.2">C</text>
<text x="88.3" y="172.1">8</text>
<text x="88.3" y="173.3">9</text>
<text x="88.3" y="170.8">7</text>
<text x="88.3" y="169.5">6</text>
<text x="88.3" y="168.2">5</text>
<text x="91.2" y="171.5">1</text>
<text x="91.2" y="172.8">2</text>
<text x="91.2" y="170.2">10</text>
<text x="91.2" y="169">11</text>
<text x="116.6" y="168.2">6</text>
<text x="116.6" y="169.5">7</text>
<text x="116.6" y="170.8">8</text>
<text x="116.6" y="172.1">9</text>
<text x="116.6" y="173.3">0</text>
<text x="119.9" y="168.2">A</text>
<text x="45.5" y="176.6">14</text>
<text x="62.3" y="176.6">15</text>
<text x="62.3" y="179.1">1</text>
<text x="62.3" y="181.7">2</text>
<text x="62.3" y="184.2">3</text>
<text x="91.2" y="185.5">16</text>
<text x="62.3" y="186.7">4</text>
<text x="62.3" y="189.3">5</text>
<text x="62.3" y="191.8">6</text>
<text x="80.7" y="189.3">3</text>
<text x="80.7" y="190.5">6</text>
<text x="80.7" y="191.8">7</text>
<text x="83.6" y="189.8">A</text>
<text x="83.6" y="191.1">B</text>
<text x="88.3" y="188.6">2</text>
<text x="88.3" y="189.8">3</text>
<text x="88.3" y="191.1">4</text>
<text x="88.3" y="187.3">1</text>
<text x="88.3" y="186">0</text>
<text x="91.2" y="188">8</text>
<text x="91.2" y="189.3">9</text>
<text x="91.2" y="190.5">13</text>
<text x="91.2" y="191.8">14</text>
<text x="91.2" y="186.7">15</text>
<text x="116.6" y="186">1 LHDP</text>
<text x="116.6" y="187.3">2</text>
<text x="116.6" y="188.6">3</text>
<text x="116.6" y="189.8">4</text>
<text x="116.6" y="191.1">5</text>
<text x="62.3" y="194.3">7</text>
<text x="62.3" y="196.9">9</text>
<text x="80.7" y="193.1">4</text>
<text x="83.6" y="193.6">D</text>
<text x="83.6" y="192.4">C</text>
<text x="88.3" y="196.2">8</text>
<text x="88.3" y="197.4">9</text>
<text x="88.3" y="194.9">7</text>
<text x="88.3" y="193.6">6</text>
<text x="88.3" y="192.4">5</text>
<text x="91.2" y="195.6">1</text>
<text x="91.2" y="196.9">2</text>
<text x="91.2" y="194.3">10</text>
<text x="91.2" y="193.1">11</text>
<text x="116.6" y="192.4">6</text>
<text x="116.6" y="193.6">7</text>
<text x="116.6" y="194.9">8</text>
<text x="116.6" y="196.2">9</text>
<text x="116.6" y="197.4">0</text>
<text x="119.9" y="192.4">A</text>
<text x="88.3" y="233">1</text>
<text x="88.3" y="231.7">0</text>
<text x="91.2" y="233.7">8</text>
<text x="91.2" y="232.4">15</text>
<text x="91.2" y="231.2">16</text>
<text x="55.7" y="238.8">1</text>
<text x="55.7" y="237.5">2</text>
<text x="55.7" y="236.3">3</text>
<text x="55.7" y="235">4</text>
<text x="80.7" y="235">3</text>
<text x="80.7" y="238.8">4</text>
<text x="80.7" y="236.3">6</text>
<text x="80.7" y="237.5">7</text>
<text x="83.6" y="235.5">A</text>
<text x="83.6" y="239.4">D</text>
<text x="83.6" y="236.8">B</text>
<text x="83.6" y="238.1">C</text>
<text x="88.3" y="234.3">2</text>
<text x="88.3" y="235.5">3</text>
<text x="88.3" y="239.4">6</text>
<text x="88.3" y="236.8">4</text>
<text x="88.3" y="238.1">5</text>
<text x="91.2" y="235">9</text>
<text x="91.2" y="238.8">11</text>
<text x="91.2" y="236.3">13</text>
<text x="91.2" y="237.5">14</text>
<text x="88.3" y="241.9">8</text>
<text x="88.3" y="243.2">9</text>
<text x="88.3" y="240.6">7</text>
<text x="91.2" y="241.3">1</text>
<text x="91.2" y="242.6">2</text>
<text x="91.2" y="240.1">10</text>
</g>
<g font-size=".3" fill="#800080">
<text x="107.9" y="232.2" transform="rotate(-90 107.9 232.2)">SpiceOrder 2</text>
<text x="111.7" y="232.2" transform="rotate(-90 111.7 232.2)">SpiceOrder 1</text>
<text x="114.3" y="232.2" transform="rotate(-90 114.3 232.2)">SpiceOrder 2</text>
<text x="118.1" y="232.2" transform="rotate(-90 118.1 232.2)">SpiceOrder 1</text>
<text x="107.9" y="237.2" transform="rotate(-90 107.9 237.2)">SpiceOrder 2</text>
<text x="111.7" y="237.2" transform="rotate(-90 111.7 237.2)">SpiceOrder 1</text>
<text x="114.3" y="237.2" transform="rotate(-90 114.3 237.2)">SpiceOrder 2</text>
<text x="118.1" y="237.2" transform="rotate(-90 118.1 237.2)">SpiceOrder 1</text>
</g>
</svg>
